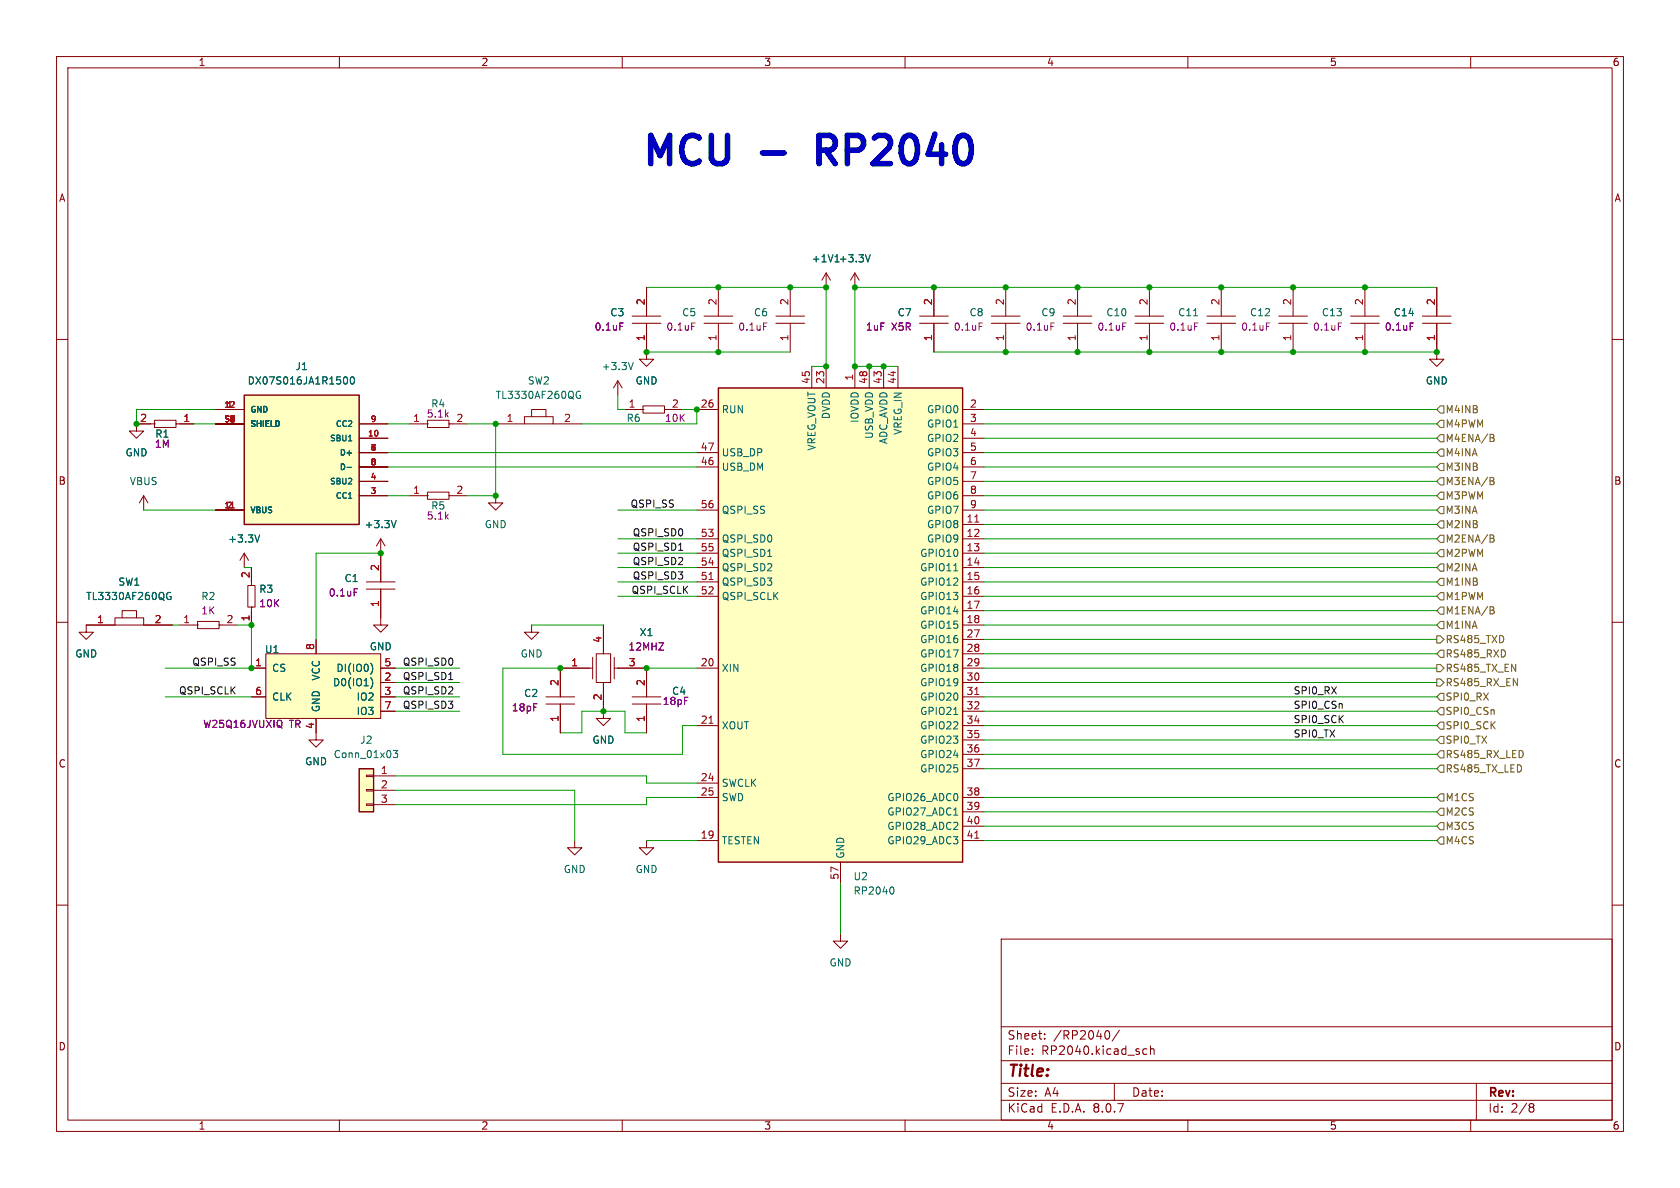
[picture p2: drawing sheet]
<svg xmlns="http://www.w3.org/2000/svg" width="297mm" height="210mm" viewBox="0 0 297 210" stroke-linecap="round" stroke-linejoin="round" font-family="sans-serif">
<g fill="none" stroke="#840000" stroke-width=".18">
<path d="M10 10h277v190h-277zM12 12h273v186h-273zM60 10v2M110 10v2M160 10v2M210 10v2M260 10v2M162.6 57.2h5M162.6 55.9h5M165.1 50.8v5.1M165.1 57.2v5M10 60h2"/>
<path d="M24.1 74.9v1.3h1.3l-1.3 1.3-1.2-1.3h1.2M114.3 62.2v1.3h1.3l-1.3 1.3-1.3-1.3h1.3M254 62.2v1.3h1.3l-1.3 1.3-1.3-1.3h1.3M285 60h2M10 110h2M20.3 109.2h5.1v1.3h-5.1zM20.3 110.5h-5.1v1.3h1.3l-1.3 1.2-1.2-1.2h1.2M21.6 109.2v-1.2h2.5v1.2M25.4 110.5h5.1M94 110.5v1.3h1.2l-1.2 1.2-1.3-1.2h1.3M99.1 118.1v5.1M114.3 118.1v5.1"/>
<path d="M285 110h2M96.5 124.5h5.1M96.5 123.2h5.1M99.1 124.5v5M106.7 125.7v1.3h1.2l-1.2 1.3-1.3-1.3h1.3M111.8 124.5h5M111.8 123.2h5M114.3 124.5v5M10 160h2M177 166h108v32h-108zM285 160h2M60 198v2"/>
<path d="M110 198v2M160 198v2M177 194.5h108M177 191.5h108M177 187.5h108M177 181.5h108M182.5 186.3v.1M182.5 185.5v.1M184.7 183.6v.1M184.7 182.8v.1M195.7 182.2a.81 .81 0 0 1 .6 .6 .81 .81 0 0 1-.3 .8l-.3 .1M197 191.5v3"/>
<path d="M197.9 182.1l-1.3 2M202 186.1l.3 .3 .4-.1M202.7 185.5l-.4-.1-.3 .3M203.4 185.5l.2-.1 .4 .1v.9M203.4 184.9v1.5M210 198v2M260 198v2M261 191.5v6.5M270.6 195.1l.4 .1 .2 .2-.3 .3M270.6 195.7h.3M270.9 195.7l.2 .2 .1 .4-.2 .2-.4 .1"/>
</g>
<path d="M30 105.4h.2v.5l-.3 .1-.3-.2M30.2 104.8l-.3-.1-.3 .2" fill="none" stroke="#006464" stroke-width=".18"/>
<path d="M47 115.6h20.3v11.4h-20.3z" fill="#ffffc2"/>
<g fill="none" stroke="#840000" stroke-width=".18">
<path d="M175.3 57.2h5M175.3 55.9h5M177.8 50.8v5.1M177.8 57.2v5M188 57.2h5M188 55.9h5M190.5 50.8v5.1M190.5 57.2v5M200.7 57.2h5M200.7 55.9h5M203.2 50.8v5.1M203.2 57.2v5"/>
<path d="M213.4 57.2h5M213.4 55.9h5M215.9 50.8v5.1M215.9 57.2v5M226.1 57.2h5M226.1 55.9h5M228.6 50.8v5.1M228.6 57.2v5M238.8 57.2h5M238.8 55.9h5M241.3 50.8v5.1M241.3 57.2v5"/>
<path d="M251.5 57.2h5M251.5 55.9h5M254 50.8v5.1M254 57.2v5M87.6 87.6v1.3h1.3l-1.3 1.3-1.2-1.3h1.2M44.4 118.1h2.6M47 115.6h20.3v11.4h-20.3zM55.9 113v2.6M67.3 118.1h2.5M44.4 123.2h2.6M55.9 127v2.5M67.3 120.7h2.5"/>
<path d="M67.3 123.2h2.5M67.3 125.7h2.5"/>
</g>
<path d="M211 55.8h.7M65.6 119.8a1.47 1.47 0 0 1-.1 1.9M65.6 117.3a1.49 1.49 0 0 1 0 1.8" fill="none" stroke="#006464" stroke-width=".18"/>
<path d="M173.1 57.1h.6M185.8 57.1h.6M198.5 57.1h.6M211.2 57.1h.6M223.9 57.1h.6M236.6 57.1h.6M249.3 57.1h.6M49.7 127.4a.9 .9 0 0 1 0 1.1l.2 .2" fill="none" stroke="#840084" stroke-width=".18"/>
<path d="M63.5 135.9h2.5v7.6h-2.5z" fill="#ffffc2"/>
<g fill="none" stroke="#840000" stroke-width=".18">
<path d="M111.8 57.2h5M111.8 55.9h5M114.3 50.8v5.1M114.3 57.2v5M124.5 57.2h5M124.5 55.9h5M127 50.8v5.1M127 57.2v5M137.2 57.2h5M137.2 55.9h5M139.7 50.8v5.1M139.7 57.2v5"/>
<path d="M146 48.3l-.7 1.2M146 48.3v2.5M146 48.3l.8 1.2M151.1 48.3l-.7 1.2M151.1 48.3v2.5M151.1 48.3l.8 1.2M72.4 74.9h3.2M75.6 74.3h3.8v1.3h-3.8zM75.6 74.9h.1M79.4 74.9h.1M79.4 74.9h3.1M87.6 74.9h5.1"/>
<path d="M92.7 73.7h5.1v1.2h-5.1zM94 73.7v-1.3h2.5v1.3M97.8 74.9h5.1M109.2 67.3l-.7 1.3M109.2 67.3v2.6M109.2 67.3l.8 1.3M110.5 72.4h3.2M113.7 71.8h3.8v1.2h-3.8zM113.7 72.4h.1M117.5 72.4h.1M117.5 72.4h3.1M43.2 97.8l-.8 1.3"/>
<path d="M43.2 97.8v2.5M43.2 97.8l.7 1.3M72.4 87.6h3.2M75.6 87h3.8v1.3h-3.8zM75.6 87.6h.1M79.4 87.6h.1M79.4 87.6h3.1M31.7 110.5h3.2M34.9 109.9h3.8v1.2h-3.8zM34.9 110.5h.1M38.7 110.5h.1M38.7 110.5h3.2"/>
<path d="M43.8 103.5h1.3v3.8h-1.3zM44.4 107.3h.1M44.4 103.5h.1M44.4 100.3v3.2M44.4 107.3v3.2M55.9 129.5v1.3h1.2l-1.2 1.3-1.3-1.3h1.3M64.8 139.6h1.2v.2h-1.2zM64.8 137h1.2v.3h-1.2zM66 137.2h3.8M66 139.7h3.8M64.8 142.1h1.2v.3h-1.2zM66 142.2h3.8"/>
<path d="M114.3 148.6v1.3h1.3l-1.3 1.2-1.3-1.2h1.3"/>
</g>
<path d="M63.5 135.9h2.5v7.6h-2.5z" fill="none" stroke="#840000" stroke-width=".25"/>
<path d="M153.9 45l-.5 1.3M102.4 69.9h.2v.5h-.3l-.3-.2M102.6 69.2h-.3l-.3 .1M111.9 64.1l-.4 1.2M45.9 94.6l-.4 1.2M69.5 132.7h.8l-.4 .4 .3 .2v.5l-.1 .1-.6-.1" fill="none" stroke="#006464" stroke-width=".18"/>
<path d="M109.6 57.1h.6M122.3 57.1h.6M135 57.1h.6" fill="none" stroke="#840084" stroke-width=".18"/>
<path d="M43.2 69.9h20.3v22.8h-20.3z" fill="#ffffc2"/>
<path d="M43.2 69.9h20.3v22.8h-20.3z" fill="none" stroke="#840000" stroke-width=".25"/>
<g fill="none" stroke="#840000" stroke-width=".18">
<path d="M24.1 74.9h3.2M27.3 74.3h3.8v1.3h-3.8zM27.3 74.9h.1M31.1 74.9h.1M31.1 74.9h3.2M38.1 72.4h5.1M38.1 74.9h5.1M63.5 77.5h5.1M63.5 74.9h5.1M38.1 90.2h5.1M63.5 87.6h5.1M63.5 85.1h5.1"/>
<path d="M63.5 82.6h5.1M63.5 80h5.1"/>
</g>
<path d="M61 66.6a.68 .68 0 0 1 .5 .7 .68 .68 0 0 1-.5 .6M61.6 77.9h.6M62 66.7l.2-.1a.68 .68 0 0 1 .5 .7 .68 .68 0 0 1-.5 .6l-.2-.1-.1-.4zM61.4 82.6h.7" fill="none" stroke="#006464" stroke-width=".18"/>
<path d="M40.8 89.8h.6" fill="none" stroke="#a90000" stroke-width=".18"/>
<path d="M127 68.6h43.2v83.8h-43.2z" fill="#ffffc2"/>
<path d="M127 68.6h43.2v83.8h-43.2z" fill="none" stroke="#840000" stroke-width=".25"/>
<g fill="none" stroke="#840000" stroke-width=".18">
<path d="M114.3 50.8v5.1M114.3 57.2v5M165.1 50.8v5.1M165.1 57.2v5M254 50.8v5.1M254 57.2v5M24.1 74.9h2.5M31.8 74.9h2.5M38.1 72.4h5.1M38.1 74.9h5.1M63.5 74.9h5.1M63.5 77.5h5.1"/>
<path d="M123.2 72.4h3.8M143.5 64.8v3.8M146 64.8v3.8M151.1 64.8v3.8M153.7 64.8v3.8M156.2 64.8v3.8M158.7 64.8v3.8M170.2 72.4h3.8M170.2 74.9h3.8M170.2 77.5h3.8M25.4 87.6l-.8 1.3M25.4 87.6v2.6"/>
<path d="M25.4 87.6l.8 1.3M38.1 90.2h5.1M63.5 82.6h5.1M63.5 80h5.1M63.5 85.1h5.1M63.5 87.6h5.1M67.3 95.3v7.6M67.3 95.3l-.8 1.2M67.3 95.3l.8 1.2M123.2 95.3h3.8M123.2 97.8h3.8M123.2 82.6h3.8"/>
<path d="M123.2 80h3.8M123.2 90.2h3.8M170.2 92.7h3.8M170.2 95.3h3.8M170.2 97.8h3.8M170.2 82.6h3.8M170.2 80h3.8M170.2 90.2h3.8M170.2 85.1h3.8M170.2 87.6h3.8M15.2 110.5h5.1M25.4 110.5h5.1"/>
<path d="M44.4 118.1h2.6M44.4 100.3v2.5M44.4 108v2.5M55.9 113v2.6M64.8 102.9h5M64.8 104.1h5M67.3 104.1v6.4h1.3l-1.3 1.3-1.3-1.3h1.3M67.3 118.1h2.5M104.8 118.1h-5.7v5.1M104.8 116.2v3.8M105.4 115.6h2.5v5.1h-2.5zM106.7 110.5v5.1"/>
<path d="M108.6 118.1h5.7v5.1M108.6 116.2v3.8M123.2 100.3h3.8M123.2 102.9h3.8M123.2 105.4h3.8M123.2 118.1h3.8M170.2 100.3h3.8M170.2 102.9h3.8M170.2 105.4h3.8M170.2 108h3.8M170.2 110.5h3.8M170.2 118.1h3.8"/>
<path d="M170.2 113h3.8M170.2 115.6h3.8M44.4 123.2h2.6M55.9 127v2.5M67.3 120.7h2.5M67.3 123.2h2.5M67.3 125.7h2.5M99.1 124.5v5M106.7 120.7v5M114.3 124.5v5M123.2 128.3h3.8M123.2 138.4h3.8"/>
<path d="M170.2 128.3h3.8M170.2 120.7h3.8M170.2 123.2h3.8M170.2 125.7h3.8M170.2 130.8h3.8M170.2 133.4h3.8M170.2 135.9h3.8M101.6 148.6v1.3h1.3l-1.3 1.2-1.3-1.2h1.3M123.2 148.6h3.8M123.2 141h3.8M148.6 152.4v3.8M170.2 148.6h3.8"/>
<path d="M170.2 141h3.8M170.2 143.5h3.8M170.2 146.1h3.8M148.6 165.1v1.3h1.3l-1.3 1.2-1.3-1.2h1.3"/>
</g>
<path d="M40.8 89.8h.6M172.3 92.3h.8M125.3 102.5h.8M125.3 127.9h.8M172.3 122.8h.8M172.3 148.2h.8" fill="none" stroke="#a90000" stroke-width=".18"/>
<g fill="none" stroke="#006464" stroke-width=".18">
<path d="M153.9 45l-.5 1.3M61 66.6a.68 .68 0 0 1 .5 .7 .68 .68 0 0 1-.5 .6M61.6 77.9h.6M62 66.7l.2-.1a.68 .68 0 0 1 .5 .7 .68 .68 0 0 1-.5 .6l-.2-.1-.1-.4zM45.9 94.6l-.4 1.2M61.4 82.6h.7M70 92l-.4 1.3M135.7 98.4h.7M30 105.4h.2v.5l-.3 .1-.3-.2M30.2 104.8l-.3-.1-.3 .2M65.6 119.8a1.47 1.47 0 0 1-.1 1.9M65.6 117.3a1.49 1.49 0 0 1 0 1.8"/>
<path d="M168.6 100.9h.7M168.6 126.3h.7M157.7 156.8a.79 .79 0 0 1 0 1.3M168.6 144.1h.7"/>
</g>
<path d="M109.6 57.1h.6M249.3 57.1h.6M62.6 104.1h.6M49.7 127.4a.9 .9 0 0 1 0 1.1l.2 .2" fill="none" stroke="#840084" stroke-width=".18"/>
<g fill="none" stroke="#725600" stroke-width=".18">
<path d="M254.6 74.3h.7v1.3h-.7l-.6-.7zM254.6 71.8h.7v1.2h-.7l-.6-.6zM254.6 79.4h.7v1.2h-.7l-.6-.6zM254.6 76.8h.7v1.3h-.7l-.6-.6zM263.4 76.8l.6 .1 .1 .2-.3 .3M263.4 77.4h.4M263.8 77.4l.3 .2v.3l-.7 .1M254.6 89.5h.7v1.3h-.7l-.6-.6zM254.6 84.5h.7v1.2h-.7l-.6-.6zM254.6 81.9h.7v1.3h-.7l-.6-.6zM254.6 92.1h.7v1.2h-.7l-.6-.6zM254.6 97.2h.7v1.2h-.7l-.6-.6z"/>
<path d="M254.6 94.6h.7v1.3h-.7l-.6-.6zM254.6 99.7h.7v1.3h-.7l-.6-.7zM254.6 87h.7v1.3h-.7l-.6-.7zM263.4 84.4l.6 .1 .1 .3-.3 .2M263.4 94.6l.6 .1 .1 .2-.3 .3M263.4 85h.4M263.4 95.2h.4M263.8 85l.3 .2v.3l-.7 .2M263.8 95.2l.3 .2v.3l-.7 .1M254 117.5h.6l.7 .6-.7 .6h-.6zM254 112.4h.6l.7 .6-.7 .7h-.6zM254.6 102.2h.7v1.3h-.7l-.6-.6z"/>
<path d="M254.6 114.9h.7v1.3h-.7l-.6-.6zM254.6 104.8h.7v1.2h-.7l-.6-.6zM254.6 107.3h.7v1.3h-.7l-.6-.6zM254.6 109.9h.7v1.2h-.7l-.6-.6zM263.4 107.3l.6 .1 .1 .2-.3 .3M263.4 107.9h.4M263.8 107.9l.3 .2v.3l-.7 .1M266.1 115.2v.6M267.5 120l.8 1.2v-1.2M254 120h.6l.7 .7-.7 .6h-.6zM254.6 127.6h.7v1.3h-.7l-.6-.6zM254.6 125.1h.7v1.3h-.7l-.6-.7z"/>
<path d="M254.6 122.6h.7v1.2h-.7l-.6-.6zM254.6 130.2h.7v1.2h-.7l-.6-.6zM254.6 132.7h.7v1.3h-.7l-.6-.6zM254.6 135.3h.7v1.2h-.7l-.6-.6zM269.2 133v.6M254.6 145.4h.7v1.3h-.7l-.6-.6zM254.6 148h.7v1.2h-.7l-.6-.6zM254.6 142.9h.7v1.2h-.7l-.6-.6zM254.6 140.3h.7v1.3h-.7l-.6-.6z"/>
</g>
<path d="M120 97.3h.7M79.3 120.1h.7" fill="none" stroke="#0f0f0f" stroke-width=".18"/>
<path d="M134.8 27h3.8" fill="none" stroke="#0000c2" stroke-width="1"/>
<g fill="none" stroke="#009600" stroke-width=".18">
<path d="M114.3 50.8h31.7v14h-2.5M254 50.8h-102.9v14h7.6M34.3 74.9h3.8M38.1 72.4h-14v2.5M68.6 74.9h3.8M82.5 74.9h5.1v12.7h-5.1M109.2 69.9v2.5h1.3M114.3 62.2h25.4M120.6 72.4h2.6v2.5h-20.3M165.1 62.2h88.9M174 74.9h80M174 77.5h80"/>
<path d="M174 72.4h80M25.4 90.2h12.7M67.3 97.8h-11.4v15.2M68.6 80h54.6M68.6 82.6h54.6M68.6 87.6h3.8M109.2 97.8h14M109.2 90.2h14M109.2 95.3h14M174 97.8h80M174 90.2h80M174 80h80"/>
<path d="M174 82.6h80M174 95.3h80M174 87.6h80M174 85.1h80M174 92.7h80M30.5 110.5h1.2M41.9 110.5h2.5v7.6h-15.2M43.2 100.3h1.2M69.8 118.1h11.5M94 110.5h12.7M99.1 118.1h-10.2v15.3h31.7v-5.1h2.6M109.2 100.3h14"/>
<path d="M109.2 105.4h14M109.2 102.9h14M114.3 118.1h8.9M174 118.1h80M174 100.3h80M174 105.4h80M174 102.9h80M174 115.6h80M174 110.5h80M174 108h80M174 113h80M29.2 123.2h15.2"/>
<path d="M69.8 137.2h44.5v1.2h8.9M69.8 139.7h31.8v8.9M69.8 123.2h11.5M69.8 120.7h11.5M69.8 125.7h11.5M99.1 129.5h3.8v-3.8h7.6v3.8h3.8M174 133.4h80M174 123.2h80M174 120.7h80M174 125.7h80M174 135.9h80M174 128.3h80"/>
<path d="M174 130.8h80M114.3 148.6h8.9M123.2 141h-8.9v1.2h-44.5M148.6 156.2v8.9M174 146.1h80M174 143.5h80M174 148.6h80M174 141h80"/>
</g>
<g fill="#009600" stroke="#009600" stroke-width=".18">
<circle cx="156.2" cy="64.8" r=".46"/>
<circle cx="177.8" cy="62.2" r=".46"/>
<circle cx="165.1" cy="50.8" r=".46"/>
<circle cx="153.7" cy="64.8" r=".46"/>
<circle cx="151.1" cy="64.8" r=".46"/>
<circle cx="215.9" cy="62.2" r=".46"/>
<circle cx="203.2" cy="62.2" r=".46"/>
<circle cx="203.2" cy="50.8" r=".46"/>
<circle cx="146" cy="50.8" r=".46"/>
<circle cx="151.1" cy="50.8" r=".46"/>
<circle cx="177.8" cy="50.8" r=".46"/>
<circle cx="190.5" cy="50.8" r=".46"/>
<circle cx="190.5" cy="62.2" r=".46"/>
<circle cx="114.3" cy="118.1" r=".46"/>
<circle cx="106.7" cy="125.7" r=".46"/>
<circle cx="99.1" cy="118.1" r=".46"/>
<circle cx="67.3" cy="97.8" r=".46"/>
<circle cx="44.4" cy="118.1" r=".46"/>
<circle cx="44.4" cy="110.5" r=".46"/>
<circle cx="87.6" cy="87.6" r=".46"/>
<circle cx="24.1" cy="74.9" r=".46"/>
<circle cx="87.6" cy="74.9" r=".46"/>
<circle cx="241.3" cy="50.8" r=".46"/>
<circle cx="241.3" cy="62.2" r=".46"/>
<circle cx="254" cy="62.2" r=".46"/>
<circle cx="228.6" cy="50.8" r=".46"/>
<circle cx="228.6" cy="62.2" r=".46"/>
<circle cx="215.9" cy="50.8" r=".46"/>
<circle cx="146" cy="64.8" r=".46"/>
<circle cx="114.3" cy="62.2" r=".46"/>
<circle cx="127" cy="50.8" r=".46"/>
<circle cx="139.7" cy="50.8" r=".46"/>
<circle cx="127" cy="62.2" r=".46"/>
<circle cx="123.2" cy="72.4" r=".46"/>
</g>
<g font-size="7" fill="#0000c2">
<text x="112.9" y="30.7">MCU</text>
<text x="146.6" y="30.7">RP2040</text>
</g>
<text font-size="2.8" fill="#840000" x="178" y="190.9">Title:</text>
<g font-size="2.1" fill="#840000">
<text x="178" y="184">Sheet:</text>
<text x="186.2" y="184">/RP2040/</text>
<text x="178" y="186.7">File:</text>
<text x="184.1" y="186.7">RP2040.kicad_sch</text>
<text x="178" y="196.9">KiCad</text>
<text x="178" y="194.1">Size:</text>
<text x="184.7" y="194.1">A4</text>
<text x="185.7" y="196.9">E.D.A.</text>
<text x="193.3" y="196.9">8.0.7</text>
<text x="200" y="194.1">Date:</text>
<text x="263" y="194.3">Rev:</text>
<text x="263" y="196.9">Id:</text>
<text x="267.1" y="196.9">2/8</text>
</g>
<g font-size="1.8" fill="#840000">
<text x="35" y="11.9">1</text>
<text x="85" y="11.9">2</text>
<text x="135" y="11.9">3</text>
<text x="185" y="11.9">4</text>
<text x="235" y="11.9">5</text>
<text x="285" y="11.9">6</text>
<text x="10.3" y="35.9">A</text>
<text x="285.3" y="35.9">A</text>
<text x="10.3" y="85.9">B</text>
<text x="285.3" y="85.9">B</text>
<text x="10.3" y="135.9">C</text>
<text x="285.3" y="135.9">C</text>
<text x="10.3" y="185.9">D</text>
<text x="285.3" y="185.9">D</text>
<text x="35" y="199.9">1</text>
<text x="85" y="199.9">2</text>
<text x="135" y="199.9">3</text>
<text x="185" y="199.9">4</text>
<text x="235" y="199.9">5</text>
<text x="285" y="199.9">6</text>
</g>
<g font-size="1.8" fill="#006464">
<text x="143.4" y="46.6">+1V1 +3.3V</text>
<text x="107.8" y="56.1">C3</text>
<text x="120.5" y="56.1">C5</text>
<text x="133.2" y="56.1">C6</text>
<text x="158.6" y="56.1">C7</text>
<text x="171.3" y="56.1">C8</text>
<text x="184" y="56.1">C9</text>
<text x="195.5" y="56.1">C10</text>
<text x="208.2" y="56.1">C11</text>
<text x="220.9" y="56.1">C12</text>
<text x="233.6" y="56.1">C13</text>
<text x="246.3" y="56.1">C14</text>
<text x="52.1" y="65.6">J1</text>
<text x="106.3" y="65.6">+3.3V</text>
<text x="43.7" y="68.2">DX07S016JA1R1500</text>
<text x="87.5" y="70.7">TL3330AF260QG</text>
<text x="93.2" y="68.2">SW2</text>
<text x="112.3" y="68.2">GND</text>
<text x="252" y="68.2">GND</text>
<text x="110.7" y="74.8">R6</text>
<text x="127.5" y="73.3">RUN</text>
<text x="146.9" y="74.2" transform="rotate(-90 146.9 74.2)">DVDD</text>
<text x="152" y="74.9" transform="rotate(-90 152 74.9)">IOVDD</text>
<text x="154.5" y="77.7" transform="rotate(-90 154.5 77.7)">USB_VDD</text>
<text x="159.6" y="77" transform="rotate(-90 159.6 77)">VREG_IN</text>
<text x="163.8" y="73.3">GPIO0</text>
<text x="163.8" y="75.8">GPIO1</text>
<text x="22.1" y="80.9">GND</text>
<text x="127.5" y="83.4">USB_DM</text>
<text x="127.5" y="80.9">USB_DP</text>
<text x="144.4" y="79.8" transform="rotate(-90 144.4 79.8)">VREG_VOUT</text>
<text x="157.1" y="78.6" transform="rotate(-90 157.1 78.6)">ADC_AVDD</text>
<text x="163.8" y="78.3">GPIO2</text>
<text x="163.8" y="80.9">GPIO3</text>
<text x="163.8" y="83.4">GPIO4</text>
<text x="22.8" y="86">VBUS</text>
<text x="163.8" y="86">GPIO5</text>
<text x="163.8" y="88.5">GPIO6</text>
<text x="64.4" y="93.6">+3.3V</text>
<text x="85.6" y="93.6">GND</text>
<text x="127.5" y="91">QSPI_SS</text>
<text x="163.8" y="93.6">GPIO8</text>
<text x="163.8" y="91">GPIO7</text>
<text x="40.2" y="96.1">+3.3V</text>
<text x="127.5" y="96.1">QSPI_SD0</text>
<text x="127.5" y="101.2">QSPI_SD2</text>
<text x="127.5" y="98.7">QSPI_SD1</text>
<text x="162.6" y="98.7">GPIO10</text>
<text x="162.6" y="101.2">GPIO11</text>
<text x="163.8" y="96.1">GPIO9</text>
<text x="15.1" y="106.3">TL3330AF260QG</text>
<text x="20.8" y="103.7">SW1</text>
<text x="35.5" y="106.3">R2</text>
<text x="45.7" y="105">R3</text>
<text x="60.8" y="103.1">C1</text>
<text x="127.5" y="103.7">QSPI_SD3</text>
<text x="127.5" y="106.3">QSPI_SCLK</text>
<text x="162.6" y="103.7">GPIO12</text>
<text x="162.6" y="106.3">GPIO13</text>
<text x="113" y="112.7">X1</text>
<text x="162.6" y="108.8">GPIO14</text>
<text x="162.6" y="111.4">GPIO15</text>
<text x="162.6" y="113.9">GPIO16</text>
<text x="13.2" y="116.4">GND</text>
<text x="46.7" y="115.7">U1</text>
<text x="48" y="119">CS</text>
<text x="59.4" y="119">DI(IO0)</text>
<text x="65.3" y="115.2">GND</text>
<text x="91.9" y="116.4">GND</text>
<text x="127.5" y="119">XIN</text>
<text x="162.6" y="116.4">GPIO17</text>
<text x="162.6" y="119">GPIO18</text>
<text x="48" y="124.1">CLK</text>
<text x="56.7" y="126" transform="rotate(-90 56.7 126)">GND</text>
<text x="56.7" y="120.4" transform="rotate(-90 56.7 120.4)">VCC</text>
<text x="58.8" y="121.5">D0(IO1)</text>
<text x="62.9" y="124.1">IO2</text>
<text x="92.6" y="123.4">C2</text>
<text x="162.6" y="121.5">GPIO19</text>
<text x="162.6" y="124.1">GPIO20</text>
<text x="62.9" y="126.6">IO3</text>
<text x="63.6" y="131.7">J2</text>
<text x="104.6" y="131.7">GND</text>
<text x="127.5" y="129.1">XOUT</text>
<text x="162.6" y="126.6">GPIO21</text>
<text x="162.6" y="129.1">GPIO22</text>
<text x="162.6" y="131.7">GPIO23</text>
<text x="53.8" y="135.5">GND</text>
<text x="58.9" y="134.2">Conn_01x03</text>
<text x="162.6" y="134.2">GPIO24</text>
<text x="162.6" y="136.8">GPIO25</text>
<text x="127.5" y="139.3">SWCLK</text>
<text x="127.5" y="141.8">SWD</text>
<text x="156.8" y="141.8">GPIO26_ADC0</text>
<text x="127.5" y="149.5">TESTEN</text>
<text x="156.8" y="144.4">GPIO27_ADC1</text>
<text x="156.8" y="146.9">GPIO28_ADC2</text>
<text x="156.8" y="149.5">GPIO29_ADC3</text>
<text x="99.6" y="154.5">GND</text>
<text x="112.3" y="154.5">GND</text>
<text x="149.5" y="151.9" transform="rotate(-90 149.5 151.9)">GND</text>
<text x="150.8" y="155.8">U2</text>
<text x="150.8" y="158.3">RP2040</text>
<text x="146.6" y="171">GND</text>
</g>
<g font-size="1.8" fill="#840084">
<text x="105" y="58.6">0.1uF</text>
<text x="117.7" y="58.6">0.1uF</text>
<text x="130.4" y="58.6">0.1uF</text>
<text x="153" y="58.6">1uF</text>
<text x="157.6" y="58.6">X5R</text>
<text x="168.5" y="58.6">0.1uF</text>
<text x="181.2" y="58.6">0.1uF</text>
<text x="193.9" y="58.6">0.1uF</text>
<text x="206.6" y="58.6">0.1uF</text>
<text x="219.3" y="58.6">0.1uF</text>
<text x="232" y="58.6">0.1uF</text>
<text x="244.7" y="58.6">0.1uF</text>
<text x="27.4" y="77.6">R1</text>
<text x="75.3" y="74">5.1k</text>
<text x="76.1" y="72.2">R4</text>
<text x="117.4" y="74.8">10K</text>
<text x="27.3" y="79.3">1M</text>
<text x="75.3" y="92">5.1k</text>
<text x="76.1" y="90.3">R5</text>
<text x="45.7" y="107.5">10K</text>
<text x="58" y="105.6">0.1uF</text>
<text x="35.5" y="108.8">1K</text>
<text x="111" y="115.2">12MHZ</text>
<text x="90.4" y="126">18pF</text>
<text x="117.1" y="124.8">18pF</text>
<text x="118.7" y="123">C4</text>
<text x="35.8" y="128.9">W25Q16JVUXIQ</text>
<text x="51.1" y="128.9">TR</text>
</g>
<g font-size="1.8" fill="#a90000">
<text x="114" y="54" transform="rotate(-90 114 54)">2</text>
<text x="126.7" y="54" transform="rotate(-90 126.7 54)">2</text>
<text x="139.4" y="54" transform="rotate(-90 139.4 54)">2</text>
<text x="164.8" y="54" transform="rotate(-90 164.8 54)">2</text>
<text x="177.5" y="54" transform="rotate(-90 177.5 54)">2</text>
<text x="190.2" y="54" transform="rotate(-90 190.2 54)">2</text>
<text x="202.9" y="54" transform="rotate(-90 202.9 54)">2</text>
<text x="215.6" y="54" transform="rotate(-90 215.6 54)">2</text>
<text x="228.3" y="54" transform="rotate(-90 228.3 54)">2</text>
<text x="241" y="54" transform="rotate(-90 241 54)">2</text>
<text x="253.7" y="54" transform="rotate(-90 253.7 54)">2</text>
<text x="114" y="60.4" transform="rotate(-90 114 60.4)">1</text>
<text x="126.7" y="60.4" transform="rotate(-90 126.7 60.4)">1</text>
<text x="139.4" y="60.4" transform="rotate(-90 139.4 60.4)">1</text>
<text x="164.8" y="60.4" transform="rotate(-90 164.8 60.4)">1</text>
<text x="177.5" y="60.4" transform="rotate(-90 177.5 60.4)">1</text>
<text x="190.2" y="60.4" transform="rotate(-90 190.2 60.4)">1</text>
<text x="202.9" y="60.4" transform="rotate(-90 202.9 60.4)">1</text>
<text x="215.6" y="60.4" transform="rotate(-90 215.6 60.4)">1</text>
<text x="228.3" y="60.4" transform="rotate(-90 228.3 60.4)">1</text>
<text x="241" y="60.4" transform="rotate(-90 241 60.4)">1</text>
<text x="253.7" y="60.4" transform="rotate(-90 253.7 60.4)">1</text>
<text x="143.3" y="68" transform="rotate(-90 143.3 68)">45</text>
<text x="145.8" y="68" transform="rotate(-90 145.8 68)">23</text>
<text x="150.9" y="67.4" transform="rotate(-90 150.9 67.4)">1</text>
<text x="153.4" y="68" transform="rotate(-90 153.4 68)">48</text>
<text x="156" y="68" transform="rotate(-90 156 68)">43</text>
<text x="158.5" y="68" transform="rotate(-90 158.5 68)">44</text>
<text x="24.7" y="74.7">2</text>
<text x="32.3" y="74.7">1</text>
<text x="72.9" y="74.7">1</text>
<text x="80.6" y="74.7">2</text>
<text x="89.5" y="74.7">1</text>
<text x="99.6" y="74.7">2</text>
<text x="111" y="72.1">1</text>
<text x="118.7" y="72.1">2</text>
<text x="123.8" y="72.1">26</text>
<text x="171.4" y="72.1">2</text>
<text x="171.4" y="74.7">3</text>
<text x="171.4" y="77.2">4</text>
<text x="123.8" y="82.3">46</text>
<text x="123.8" y="79.8">47</text>
<text x="171.4" y="79.8">5</text>
<text x="171.4" y="82.3">6</text>
<text x="72.9" y="87.4">1</text>
<text x="80.6" y="87.4">2</text>
<text x="123.8" y="89.9">56</text>
<text x="171.4" y="84.8">7</text>
<text x="171.4" y="87.4">8</text>
<text x="171.4" y="89.9">9</text>
<text x="123.8" y="95">53</text>
<text x="170.8" y="92.5">11</text>
<text x="170.8" y="95">12</text>
<text x="67.1" y="101" transform="rotate(-90 67.1 101)">2</text>
<text x="123.8" y="100.1">54</text>
<text x="123.8" y="97.5">55</text>
<text x="170.8" y="97.5">13</text>
<text x="170.8" y="100.1">14</text>
<text x="44.2" y="102.3" transform="rotate(-90 44.2 102.3)">2</text>
<text x="67.1" y="107.4" transform="rotate(-90 67.1 107.4)">1</text>
<text x="123.8" y="102.6">51</text>
<text x="123.8" y="105.2">52</text>
<text x="170.8" y="102.6">15</text>
<text x="170.8" y="105.2">16</text>
<text x="170.8" y="107.7">17</text>
<text x="17.1" y="110.2">1</text>
<text x="27.2" y="110.2">2</text>
<text x="32.3" y="110.2">1</text>
<text x="39.9" y="110.2">2</text>
<text x="44.2" y="109.9" transform="rotate(-90 44.2 109.9)">1</text>
<text x="106.4" y="113.7" transform="rotate(-90 106.4 113.7)">4</text>
<text x="170.8" y="110.2">18</text>
<text x="170.8" y="112.8">27</text>
<text x="45" y="117.9">1</text>
<text x="55.6" y="115" transform="rotate(-90 55.6 115)">8</text>
<text x="67.9" y="117.9">5</text>
<text x="100.9" y="117.9">1</text>
<text x="111.1" y="117.9">3</text>
<text x="123.8" y="117.9">20</text>
<text x="170.8" y="115.3">28</text>
<text x="170.8" y="117.9">29</text>
<text x="45" y="122.9">6</text>
<text x="67.9" y="120.4">2</text>
<text x="67.9" y="122.9">3</text>
<text x="67.9" y="125.5">7</text>
<text x="98.8" y="121.4" transform="rotate(-90 98.8 121.4)">2</text>
<text x="106.4" y="123.9" transform="rotate(-90 106.4 123.9)">2</text>
<text x="114" y="121.4" transform="rotate(-90 114 121.4)">2</text>
<text x="170.8" y="120.4">30</text>
<text x="170.8" y="122.9">31</text>
<text x="170.8" y="125.5">32</text>
<text x="55.6" y="129" transform="rotate(-90 55.6 129)">4</text>
<text x="98.8" y="127.7" transform="rotate(-90 98.8 127.7)">1</text>
<text x="114" y="127.7" transform="rotate(-90 114 127.7)">1</text>
<text x="123.8" y="128">21</text>
<text x="170.8" y="128">34</text>
<text x="170.8" y="130.6">35</text>
<text x="67.2" y="136.9">1</text>
<text x="170.8" y="133.1">36</text>
<text x="170.8" y="135.6">37</text>
<text x="67.2" y="139.4">2</text>
<text x="67.2" y="142">3</text>
<text x="123.8" y="138.2">24</text>
<text x="123.8" y="140.7">25</text>
<text x="170.8" y="140.7">38</text>
<text x="170.8" y="143.3">39</text>
<text x="123.8" y="148.3">19</text>
<text x="170.8" y="145.8">40</text>
<text x="170.8" y="148.3">41</text>
<text x="148.3" y="155.6" transform="rotate(-90 148.3 155.6)">57</text>
</g>
<g font-size="1.8" fill="#725600">
<text x="255.5" y="75.8">M4PWM</text>
<text x="255.5" y="73.3">M4INB</text>
<text x="255.5" y="83.4">M3INB</text>
<text x="255.5" y="80.9">M4INA</text>
<text x="255.5" y="78.3">M4ENA/B</text>
<text x="255.5" y="86">M3ENA/B</text>
<text x="255.5" y="88.5">M3PWM</text>
<text x="255.5" y="91">M3INA</text>
<text x="255.5" y="93.6">M2INB</text>
<text x="255.5" y="98.7">M2PWM</text>
<text x="255.5" y="96.1">M2ENA/B</text>
<text x="255.5" y="101.2">M2INA</text>
<text x="255.5" y="103.7">M1INB</text>
<text x="255.5" y="106.3">M1PWM</text>
<text x="255.5" y="113.9">RS485_TXD</text>
<text x="255.5" y="108.8">M1ENA/B</text>
<text x="255.5" y="111.4">M1INA</text>
<text x="255.5" y="119">RS485_TX_EN</text>
<text x="255.5" y="116.4">RS485_RXD</text>
<text x="255.5" y="124.1">SPI0_RX</text>
<text x="255.5" y="121.5">RS485_RX_EN</text>
<text x="255.5" y="129.1">SPI0_SCK</text>
<text x="255.5" y="126.6">SPI0_CSn</text>
<text x="255.5" y="131.7">SPI0_TX</text>
<text x="255.5" y="134.2">RS485_RX_LED</text>
<text x="255.5" y="136.8">RS485_TX_LED</text>
<text x="255.5" y="141.8">M1CS</text>
<text x="255.5" y="146.9">M3CS</text>
<text x="255.5" y="149.5">M4CS</text>
<text x="255.5" y="144.4">M2CS</text>
</g>
<g font-size="1.8" fill="#0f0f0f">
<text x="111.4" y="89.8">QSPI_SS</text>
<text x="111.8" y="94.9">QSPI_SD0</text>
<text x="111.8" y="100">QSPI_SD2</text>
<text x="111.8" y="97.4">QSPI_SD1</text>
<text x="111.6" y="105.1">QSPI_SCLK</text>
<text x="111.8" y="102.5">QSPI_SD3</text>
<text x="33.9" y="117.8">QSPI_SS</text>
<text x="71.1" y="117.8">QSPI_SD0</text>
<text x="31.5" y="122.8">QSPI_SCLK</text>
<text x="71.1" y="122.8">QSPI_SD2</text>
<text x="71.1" y="120.3">QSPI_SD1</text>
<text x="71.1" y="125.4">QSPI_SD3</text>
<text x="228.6" y="122.8">SPI0_RX</text>
<text x="228.6" y="125.4">SPI0_CSn</text>
<text x="228.6" y="130.5">SPI0_TX</text>
<text x="228.6" y="127.9">SPI0_SCK</text>
</g>
<g font-size="1.4" fill="#a90000">
<text x="39.5" y="72.1">12</text>
<text x="39.5" y="74.7">S1</text>
<text x="40" y="72.1">1</text>
<text x="40.5" y="74.7">2</text>
<text x="64.9" y="77.2">10</text>
<text x="65.4" y="74.7">9</text>
<text x="65.4" y="82.3">5</text>
<text x="65.4" y="79.8">7</text>
<text x="40" y="89.9">2</text>
<text x="65.4" y="87.4">3</text>
<text x="65.4" y="84.8">4</text>
</g>
<g font-size="1.4" fill="#006464">
<text x="44.2" y="73.1">GND</text>
<text x="44.2" y="75.7">SHIELD</text>
<text x="59.2" y="75.7">CC2</text>
<text x="58.2" y="78.2">SBU1</text>
<text x="60" y="83.3">D-</text>
<text x="60" y="80.7">D+</text>
<text x="58.2" y="85.8">SBU2</text>
<text x="59.2" y="88.4">CC1</text>
<text x="44.2" y="90.9">VBUS</text>
</g>
</svg>
